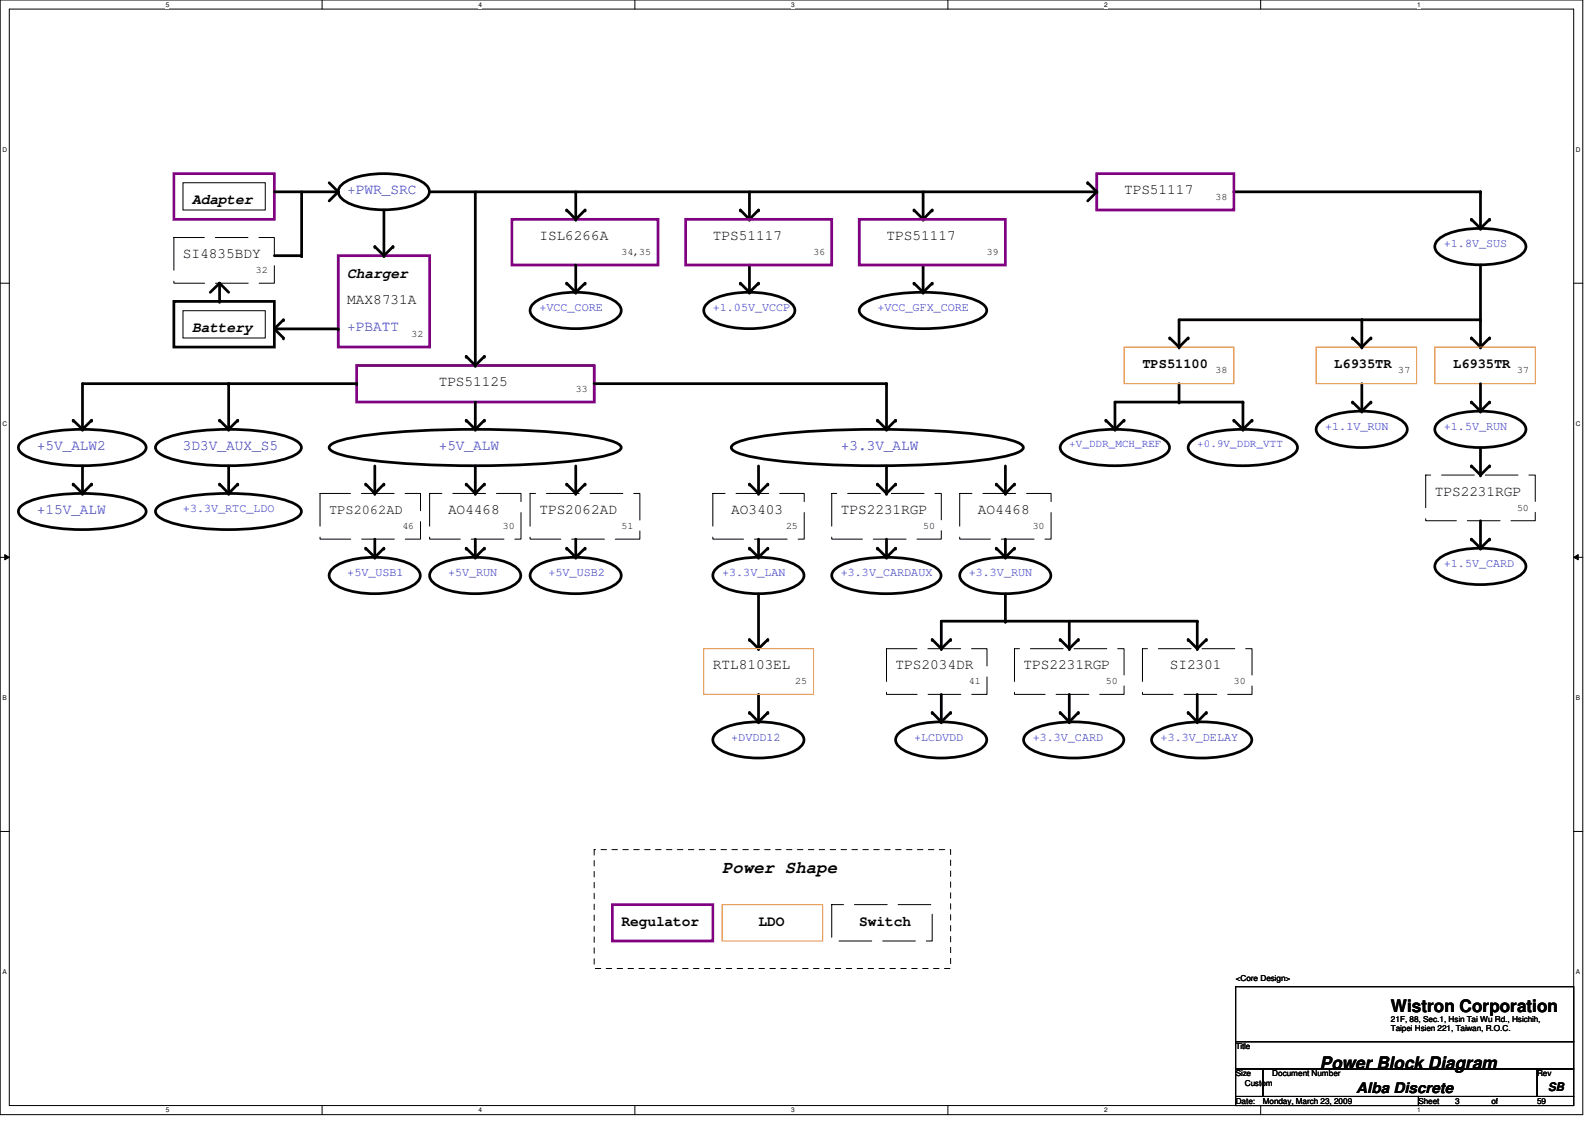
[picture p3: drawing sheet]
<svg xmlns="http://www.w3.org/2000/svg" width="297mm" height="210mm" viewBox="0 0 297 210" stroke-linecap="round" stroke-linejoin="round" font-family="sans-serif">
<path d="M0 0h294.8v207.6h-294.8zM1.7 1.7h291.4v204.2h-291.4z" fill="none" stroke="#000" stroke-width=".19"/>
<g fill="#fff">
<path d="M30.9 .2h.6v1.3h-.6z"/>
<path d="M30.9 206.1h.6v1.3h-.6z"/>
</g>
<path d="M60 0v1.7M60 205.9v1.7" fill="none" stroke="#000" stroke-width=".19"/>
<g fill="#fff">
<path d="M89.1 .2h.6v1.3h-.6z"/>
<path d="M89.1 206.1h.6v1.3h-.6z"/>
</g>
<path d="M118.2 0v1.7M118.2 205.9v1.7" fill="none" stroke="#000" stroke-width=".19"/>
<g fill="#fff">
<path d="M147.4 .2h.6v1.3h-.6z"/>
<path d="M147.4 206.1h.6v1.3h-.6z"/>
</g>
<path d="M176.5 0v1.7M176.5 205.9v1.7" fill="none" stroke="#000" stroke-width=".19"/>
<g fill="#fff">
<path d="M205.7 .2h.6v1.3h-.6z"/>
<path d="M205.7 206.1h.6v1.3h-.6z"/>
</g>
<path d="M234.8 0v1.7M234.8 205.9v1.7" fill="none" stroke="#000" stroke-width=".19"/>
<g fill="#fff">
<path d="M263.9 .2h.6v1.3h-.6z"/>
<path d="M263.9 206.1h.6v1.3h-.6z"/>
<path d="M.5 27.2h.8v1.4h-.8z"/>
<path d="M293.5 27.2h.8v1.4h-.8z"/>
<path d="M.5 78.3h.8v1.3h-.8z"/>
<path d="M293.5 78.3h.8v1.3h-.8z"/>
</g>
<path d="M0 52.7h1.7M293.1 52.7h1.7" fill="none" stroke="#000" stroke-width=".19"/>
<g fill="#fff">
<path d="M.5 129.3h.7v1.4h-.7z"/>
<path d="M293.5 129.3h.8v1.4h-.8z"/>
</g>
<path d="M0 103.8h1.7M.9 103.3l.8 .5-.8 .5zM293.1 103.8l.8-.5v1zM293.1 103.8h1.7" fill="none" stroke="#000" stroke-width=".19"/>
<path d="M.9 103.3l.8 .5-.8 .5zM293.1 103.8l.8-.5v1z" fill="#000"/>
<g fill="#fff">
<path d="M.5 180.4h.7v1.3h-.7z"/>
<path d="M293.5 180.4h.8v1.3h-.8z"/>
</g>
<path d="M34.1 34h15.3v5.1h-15.3zM34.1 57.9h15.3v5h-15.3zM0 154.9h1.7M293.1 154.9h1.7M230.1 183.8h63v10.2h-63zM230.1 194h63v5.1h-63zM230.1 199.1h5.1v5.1h-5.1zM235.2 199.1h51.1v5.1h-51.1zM286.3 199.1h6.8v5.1h-6.8zM230.1 204.2h34.1v1.7h-34.1zM264.2 204.2h28.9v1.7h-28.9z" fill="none" stroke="#000" stroke-width=".19"/>
<path d="M32.4 32.3h18.7v8.6h-18.7zM204.3 32.3h25.5v6.8h-25.5zM63 47.6h17v17h-17zM95.3 40.9h27.3v8.5h-27.3zM127.7 40.9h27.2v8.5h-27.2zM160 40.9h27.2v8.5h-27.2zM66.4 68.1h44.3v6.8h-44.3zM114 168.5h18.8v6.8h-18.8z" fill="none" stroke="#800080" stroke-width=".51"/>
<g fill="none" stroke="#000" stroke-width=".51">
<path d="M51.1 35.7h11.9M56.2 35.7v11.9h-5.1M61.3 34l1.7 1.7M63 35.7l-1.7 1.7M63.4 34.6a8.8 8.8 0 0 1 5.4-2.1 17.5 17.5 0 0 1 9.5 1.2 2.23 2.23 0 0 1 1.6 2.5 6.2 6.2 0 0 1-4.5 2.5 18 18 0 0 1-10.8-1 2.26 2.26 0 0 1-1.5-2.6zM71.5 39.1v8.5M80 35.7h124.3M88.5 35.7v32.4M105.5 39.1l1.7 1.8M107.2 35.7v5.2M109 39.1l-1.8 1.8M137.9 39.1l1.7 1.8"/>
<path d="M139.6 35.7v5.2M141.3 39.1l-1.7 1.8M170.2 39.1l1.7 1.8M171.9 35.7v5.2M173.6 39.1l-1.7 1.8M202.6 34l1.7 1.7M204.3 35.7l-1.7 1.7M229.8 35.7h45.9v6.8M32.4 56.1h18.7v8.5h-18.7zM40.9 52.7v3.4M40.9 52.7l-1.7 1.7M40.9 52.7l1.7 1.7"/>
<path d="M52.8 59.6l-1.7 1.7M69.8 45.9l1.7 1.7M73.2 45.9l-1.7 1.7M99.1 56.7a8.8 8.8 0 0 1 5.4-2.1 17.4 17.4 0 0 1 9.6 1.2 2.27 2.27 0 0 1 1.5 2.6 6.2 6.2 0 0 1-4.5 2.4 18 18 0 0 1-10.8-1 2.26 2.26 0 0 1-1.5-2.5zM105.5 52.7l1.7 1.7M107.2 49.4v5M109 52.7l-1.8 1.7M131.5 56.7a8.8 8.8 0 0 1 5.3-2.1 17.4 17.4 0 0 1 9.6 1.2 2.27 2.27 0 0 1 1.5 2.6 6.2 6.2 0 0 1-4.5 2.4 18 18 0 0 1-10.7-1 2.26 2.26 0 0 1-1.5-2.5zM137.9 52.7l1.7 1.7M139.6 49.4v5M141.3 52.7l-1.7 1.7M160.4 56.9a10.6 10.6 0 0 1 5.5-2 35.8 35.8 0 0 1 15.4 .8 4.1 4.1 0 0 1 2.4 1.7 1.41 1.41 0 0 1-.9 1.7 20.6 20.6 0 0 1-9.3 2.1 28.9 28.9 0 0 1-11.9-1.7 2.3 2.3 0 0 1-1.6-1.7l.1-.4z"/>
<path d="M170.2 52.7l1.7 1.7M171.9 49.4v5M173.6 52.7l-1.7 1.7M253.6 59.6v5M267.6 44.8a8.8 8.8 0 0 1 5.4-2.1 17.4 17.4 0 0 1 9.5 1.2 2.27 2.27 0 0 1 1.6 2.6 6.2 6.2 0 0 1-4.5 2.4 18 18 0 0 1-10.8-1 2.26 2.26 0 0 1-1.5-2.5zM274 40.9l1.7 1.6M275.7 59.6h-56.1v5M275.7 49.4v15.2M277.4 40.9l-1.7 1.6M13.6 78.3l1.8 1.7M17.1 78.3l-1.7 1.7M40.9 78.3l1.7 1.7"/>
<path d="M42.6 71.5v8.5M44.3 78.3l-1.7 1.7M51.1 61.3l1.7 1.6M51.1 61.3h11.9M66.4 71.5h-51v8.5M86.8 66.4l1.7 1.7M86.8 78.3l1.7 1.7M88.5 74.9v5.1M90.2 66.4l-1.7 1.7M90.2 78.3l-1.7 1.7M110.7 71.5h54.4v8.5M163.4 78.3l1.7 1.7"/>
<path d="M166.8 78.3l-1.7 1.7M205.9 78.3l1.7 1.7M207.6 80v-5.1h23.9v5.1M209.3 78.3l-1.7 1.7M217.8 62.9l1.8 1.7M219.6 71.5v3.4M221.3 62.9l-1.7 1.7M229.8 78.3l1.7 1.7M233.2 78.3l-1.7 1.7M245.5 78.9a8.8 8.8 0 0 1 5.4-2.1 17.4 17.4 0 0 1 9.5 1.2 2.27 2.27 0 0 1 1.6 2.5 6.2 6.2 0 0 1-4.5 2.5 18 18 0 0 1-10.8-1 2.26 2.26 0 0 1-1.5-2.6zM251.9 74.9l1.7 1.7M251.9 62.9l1.7 1.7"/>
<path d="M253.6 71.5v5.1M255.3 74.9l-1.7 1.7M255.3 62.9l-1.7 1.7M267.6 78.9a8.8 8.8 0 0 1 5.4-2.1 17.4 17.4 0 0 1 9.5 1.2 2.27 2.27 0 0 1 1.6 2.5 6.2 6.2 0 0 1-4.5 2.5 18 18 0 0 1-10.8-1 2.26 2.26 0 0 1-1.5-2.6zM274 74.9l1.7 1.7M274 62.9l1.7 1.7M275.7 71.5v5.1M277.4 74.9l-1.7 1.7M277.4 62.9l-1.7 1.7M3.8 82.4a10.7 10.7 0 0 1 5.5-2 35.9 35.9 0 0 1 15.4 .9 4.1 4.1 0 0 1 2.4 1.6 1.41 1.41 0 0 1-.8 1.8 20.6 20.6 0 0 1-9.4 2 29.1 29.1 0 0 1-11.9-1.6 2.3 2.3 0 0 1-1.6-1.7l.1-.5zM3.8 94.4a10.8 10.8 0 0 1 5.5-2 36.1 36.1 0 0 1 15.4 .8 4.1 4.1 0 0 1 2.4 1.6 1.41 1.41 0 0 1-.8 1.8 20.6 20.6 0 0 1-9.4 2 29.1 29.1 0 0 1-11.9-1.6 2.3 2.3 0 0 1-1.6-1.8l.1-.4zM13.6 90.2l1.8 1.7"/>
<path d="M15.4 86.8v5.1M17.1 90.2l-1.7 1.7M29.4 82.4a13.2 13.2 0 0 1 6.3-2 46.6 46.6 0 0 1 17.6 .9 4.7 4.7 0 0 1 2.7 1.6 1.36 1.36 0 0 1-.9 1.8 26.3 26.3 0 0 1-10.7 2 37.6 37.6 0 0 1-13.6-1.6 2.44 2.44 0 0 1-1.8-1.7l.1-.5zM29.4 94.4a13.4 13.4 0 0 1 6.3-2 46.9 46.9 0 0 1 17.6 .8 4.8 4.8 0 0 1 2.7 1.6 1.36 1.36 0 0 1-.9 1.8 26.3 26.3 0 0 1-10.7 2 37.6 37.6 0 0 1-13.6-1.6 2.44 2.44 0 0 1-1.8-1.8l.1-.4zM40.9 90.2l1.7 1.7M42.6 86.8v5.1M44.3 90.2l-1.7 1.7M61.4 83a5.6 5.6 0 0 1 2.8-1.2 122 122 0 0 1 24.3-1.8 122.5 122.5 0 0 1 24.3 1.8 5.6 5.6 0 0 1 2.8 1.2l.1 .4a2.31 2.31 0 0 1-1.9 1.2 82.4 82.4 0 0 1-17.7 2 157.2 157.2 0 0 1-30.7-1.5 9.1 9.1 0 0 1-4-1.4l-.1-.3zM68.1 90.2l1.7 1.7M69.8 86.8v5.1M71.5 90.2l-1.7 1.7M86.8 90.2l1.7 1.7"/>
<path d="M88.5 86.8v5.1M90.2 90.2l-1.7 1.7M105.5 90.2l1.7 1.7M107.2 86.8v5.1M109 90.2l-1.8 1.7M136.3 83a5.6 5.6 0 0 1 2.8-1.2 122 122 0 0 1 24.3-1.8 122.5 122.5 0 0 1 24.3 1.8 5.6 5.6 0 0 1 2.8 1.2l.1 .4a2.31 2.31 0 0 1-1.9 1.2 82.4 82.4 0 0 1-17.7 2 157.2 157.2 0 0 1-30.7-1.5 9.1 9.1 0 0 1-4-1.4l-.1-.3zM139.6 90.2l1.7 1.7M141.3 86.8v5.1M143 90.2l-1.7 1.7M163.4 90.2l1.7 1.7M165.1 86.8v5.1M166.8 90.2l-1.7 1.7"/>
<path d="M185.5 90.2l1.7 1.7M187.2 86.8v5.1M188.9 90.2l-1.7 1.7M197.9 82.4a9.8 9.8 0 0 1 5.4-2.1 24.6 24.6 0 0 1 12.9 1.2 2.09 2.09 0 0 1 1.5 2.4 6.6 6.6 0 0 1-4.5 2.3 26.4 26.4 0 0 1-13.3-.6 4.1 4.1 0 0 1-2.4-1.7l-.1-.5 .1-.6zM221.7 82.4a9.8 9.8 0 0 1 5.4-2.1 24.6 24.6 0 0 1 12.9 1.2 2.09 2.09 0 0 1 1.5 2.4 6.6 6.6 0 0 1-4.5 2.3 26.4 26.4 0 0 1-13.2-.6 4.1 4.1 0 0 1-2.4-1.7l-.1-.5 .1-.6zM274 86.8l1.7 1.7M275.7 83.4v5.1M275.7 97v5.1M277.4 86.8l-1.7 1.7M61.7 106.1a8.8 8.8 0 0 1 5.4-2.1 17.4 17.4 0 0 1 9.5 1.2 2.27 2.27 0 0 1 1.6 2.5 6.2 6.2 0 0 1-4.5 2.5 18 18 0 0 1-10.8-1 2.26 2.26 0 0 1-1.5-2.6zM68.1 102.1l1.7 1.7M69.8 100.4v3.4"/>
<path d="M71.5 102.1l-1.7 1.7M80.4 106.1a8.8 8.8 0 0 1 5.4-2.1 17.4 17.4 0 0 1 9.5 1.2 2.27 2.27 0 0 1 1.6 2.5 6.2 6.2 0 0 1-4.5 2.5 18 18 0 0 1-10.8-1 2.26 2.26 0 0 1-1.5-2.6zM86.8 102.1l1.7 1.7M88.5 100.4v3.4M90.2 102.1l-1.7 1.7M99.1 106.1a8.8 8.8 0 0 1 5.4-2.1 17.4 17.4 0 0 1 9.6 1.2 2.27 2.27 0 0 1 1.5 2.5 6.2 6.2 0 0 1-4.5 2.5 18 18 0 0 1-10.8-1 2.26 2.26 0 0 1-1.5-2.6zM105.5 102.1l1.7 1.7M107.2 100.4v3.4M109 102.1l-1.8 1.7M133.2 106.1a8.8 8.8 0 0 1 5.3-2.1 17.4 17.4 0 0 1 9.6 1.2 2.27 2.27 0 0 1 1.5 2.5 6.2 6.2 0 0 1-4.5 2.5 18 18 0 0 1-10.7-1 2.26 2.26 0 0 1-1.5-2.6zM139.6 102.1l1.7 1.7M139.6 119.1l1.7 1.7"/>
<path d="M141.3 100.4v3.4M141.3 110.6v10.2M143 102.1l-1.7 1.7M143 119.1l-1.7 1.7M155.3 106.2a9.8 9.8 0 0 1 5.5-2.1 24.6 24.6 0 0 1 12.8 1.2 2.09 2.09 0 0 1 1.5 2.4 6.6 6.6 0 0 1-4.5 2.3 26.4 26.4 0 0 1-13.2-.6 4.1 4.1 0 0 1-2.4-1.7l-.1-.5 .1-.5zM163.4 102.1l1.7 1.7M165.1 100.4v3.4M166.8 102.1l-1.7 1.7M173.6 119.1l1.7 1.7M177 119.1l-1.7 1.7M179.2 106.1a8.8 8.8 0 0 1 5.3-2.1 17.4 17.4 0 0 1 9.6 1.2 2.27 2.27 0 0 1 1.5 2.5 6.2 6.2 0 0 1-4.5 2.5 18 18 0 0 1-10.7-1 2.26 2.26 0 0 1-1.6-2.6zM185.5 102.1l1.7 1.7"/>
<path d="M187.2 100.4v3.4M187.2 110.6v5.1M188.9 102.1l-1.7 1.7M197.4 119.1l1.7 1.7M199.1 115.7v5.1M200.8 119.1l-1.7 1.7M221.3 119.1l1.7 1.7M224.7 119.1l-1.7 1.7M267.6 104.4a8.8 8.8 0 0 1 5.4-2.1 17.4 17.4 0 0 1 9.5 1.2 2.27 2.27 0 0 1 1.6 2.5 6.2 6.2 0 0 1-4.5 2.5 18 18 0 0 1-10.8-1 2.26 2.26 0 0 1-1.5-2.6zM274 100.4l1.7 1.7M277.4 100.4l-1.7 1.7M133.2 136.7a8.8 8.8 0 0 1 5.3-2.1 17.5 17.5 0 0 1 9.6 1.2 2.23 2.23 0 0 1 1.5 2.5 6.2 6.2 0 0 1-4.5 2.5 18 18 0 0 1-10.7-1 2.26 2.26 0 0 1-1.5-2.6z"/>
<path d="M139.6 132.7l1.7 1.8M141.3 129.3v5.2M143 132.7l-1.7 1.8M167.2 136.7a8.8 8.8 0 0 1 5.4-2.1 17.5 17.5 0 0 1 9.5 1.2 2.23 2.23 0 0 1 1.6 2.5 6.2 6.2 0 0 1-4.5 2.5 18 18 0 0 1-10.8-1 2.26 2.26 0 0 1-1.5-2.6zM173.6 132.7l1.7 1.8M175.3 120.8v-5.1h47.7v5.1M175.3 129.3v5.2M177 132.7l-1.7 1.8M191 136.8a8.7 8.7 0 0 1 5-2 21 21 0 0 1 11.8 1.2 2.07 2.07 0 0 1 1.4 2.3 5.9 5.9 0 0 1-4.2 2.3 22.3 22.3 0 0 1-12.1-.6 3.2 3.2 0 0 1-2.3-2.2l.1-.5zM197.4 132.7l1.7 1.8M199.1 129.3v5.2M200.8 132.7l-1.7 1.8"/>
<path d="M214.8 136.8a8.7 8.7 0 0 1 5-2 21 21 0 0 1 11.8 1.2 2.07 2.07 0 0 1 1.4 2.3 5.9 5.9 0 0 1-4.1 2.3 22.3 22.3 0 0 1-12.2-.6 3.2 3.2 0 0 1-2.2-2.2l.1-.5zM221.3 132.7l1.7 1.8M223 129.3v5.2M224.7 132.7l-1.7 1.8"/>
</g>
<g fill="#000">
<circle cx="63" cy="35.7" r=".25"/>
<circle cx="105.5" cy="39.1" r=".25"/>
<circle cx="109" cy="39.1" r=".25"/>
<circle cx="137.9" cy="39.1" r=".25"/>
<circle cx="141.3" cy="39.1" r=".25"/>
<circle cx="170.2" cy="39.1" r=".25"/>
<circle cx="173.6" cy="39.1" r=".25"/>
<circle cx="202.6" cy="34" r=".25"/>
<circle cx="204.3" cy="35.7" r=".25"/>
<circle cx="275.7" cy="35.7" r=".25"/>
<circle cx="40.9" cy="52.7" r=".25"/>
<circle cx="40.9" cy="56.1" r=".25"/>
<circle cx="52.8" cy="59.6" r=".25"/>
<circle cx="56.2" cy="47.6" r=".25"/>
<circle cx="69.8" cy="45.9" r=".25"/>
<circle cx="71.5" cy="47.6" r=".25"/>
<circle cx="73.2" cy="45.9" r=".25"/>
<circle cx="105.5" cy="52.7" r=".25"/>
<circle cx="107.2" cy="40.9" r=".25"/>
<circle cx="107.2" cy="54.4" r=".25"/>
<circle cx="109" cy="52.7" r=".25"/>
<circle cx="137.9" cy="52.7" r=".25"/>
<circle cx="139.6" cy="54.4" r=".25"/>
<circle cx="139.6" cy="40.9" r=".25"/>
<circle cx="141.3" cy="52.7" r=".25"/>
<circle cx="170.2" cy="52.7" r=".25"/>
<circle cx="171.9" cy="54.4" r=".25"/>
<circle cx="171.9" cy="40.9" r=".25"/>
<circle cx="173.6" cy="52.7" r=".25"/>
<circle cx="253.6" cy="59.6" r=".25"/>
<circle cx="274" cy="40.9" r=".25"/>
<circle cx="275.7" cy="42.5" r=".25"/>
<circle cx="275.7" cy="59.6" r=".25"/>
<circle cx="277.4" cy="40.9" r=".25"/>
<circle cx="13.6" cy="78.3" r=".25"/>
<circle cx="15.4" cy="80" r=".25"/>
<circle cx="17.1" cy="78.3" r=".25"/>
<circle cx="40.9" cy="78.3" r=".25"/>
<circle cx="42.6" cy="80" r=".25"/>
<circle cx="42.6" cy="71.5" r=".25"/>
<circle cx="44.3" cy="78.3" r=".25"/>
<circle cx="52.8" cy="62.9" r=".25"/>
<circle cx="63" cy="61.3" r=".25"/>
<circle cx="66.4" cy="71.5" r=".25"/>
<circle cx="86.8" cy="78.3" r=".25"/>
<circle cx="86.8" cy="66.4" r=".25"/>
<circle cx="88.5" cy="80" r=".25"/>
<circle cx="88.5" cy="68.1" r=".25"/>
<circle cx="90.2" cy="66.4" r=".25"/>
<circle cx="90.2" cy="78.3" r=".25"/>
<circle cx="163.4" cy="78.3" r=".25"/>
<circle cx="165.1" cy="71.5" r=".25"/>
<circle cx="165.1" cy="80" r=".25"/>
<circle cx="166.8" cy="78.3" r=".25"/>
<circle cx="205.9" cy="78.3" r=".25"/>
<circle cx="207.6" cy="80" r=".25"/>
<circle cx="209.3" cy="78.3" r=".25"/>
<circle cx="217.8" cy="62.9" r=".25"/>
<circle cx="219.6" cy="64.6" r=".25"/>
<circle cx="219.6" cy="74.9" r=".25"/>
<circle cx="221.3" cy="62.9" r=".25"/>
<circle cx="229.8" cy="78.3" r=".25"/>
<circle cx="231.5" cy="80" r=".25"/>
<circle cx="231.5" cy="74.9" r=".25"/>
<circle cx="233.2" cy="78.3" r=".25"/>
<circle cx="251.9" cy="74.9" r=".25"/>
<circle cx="251.9" cy="62.9" r=".25"/>
<circle cx="253.6" cy="76.6" r=".25"/>
<circle cx="253.6" cy="64.6" r=".25"/>
<circle cx="255.3" cy="74.9" r=".25"/>
<circle cx="255.3" cy="62.9" r=".25"/>
<circle cx="274" cy="74.9" r=".25"/>
<circle cx="274" cy="62.9" r=".25"/>
<circle cx="275.7" cy="76.6" r=".25"/>
<circle cx="275.7" cy="64.6" r=".25"/>
<circle cx="277.4" cy="74.9" r=".25"/>
<circle cx="277.4" cy="62.9" r=".25"/>
<circle cx="13.6" cy="90.2" r=".25"/>
<circle cx="15.4" cy="91.9" r=".25"/>
<circle cx="17.1" cy="90.2" r=".25"/>
<circle cx="40.9" cy="90.2" r=".25"/>
<circle cx="42.6" cy="91.9" r=".25"/>
<circle cx="44.3" cy="90.2" r=".25"/>
<circle cx="68.1" cy="90.2" r=".25"/>
<circle cx="69.8" cy="91.9" r=".25"/>
<circle cx="71.5" cy="90.2" r=".25"/>
<circle cx="86.8" cy="90.2" r=".25"/>
<circle cx="88.5" cy="91.9" r=".25"/>
<circle cx="90.2" cy="90.2" r=".25"/>
<circle cx="105.5" cy="90.2" r=".25"/>
<circle cx="107.2" cy="91.9" r=".25"/>
<circle cx="109" cy="90.2" r=".25"/>
<circle cx="139.6" cy="90.2" r=".25"/>
<circle cx="141.3" cy="91.9" r=".25"/>
<circle cx="143" cy="90.2" r=".25"/>
<circle cx="163.4" cy="90.2" r=".25"/>
<circle cx="165.1" cy="91.9" r=".25"/>
<circle cx="166.8" cy="90.2" r=".25"/>
<circle cx="185.5" cy="90.2" r=".25"/>
<circle cx="187.2" cy="91.9" r=".25"/>
<circle cx="188.9" cy="90.2" r=".25"/>
<circle cx="274" cy="86.8" r=".25"/>
<circle cx="275.7" cy="88.5" r=".25"/>
<circle cx="277.4" cy="86.8" r=".25"/>
<circle cx="68.1" cy="102.1" r=".25"/>
<circle cx="69.8" cy="103.8" r=".25"/>
<circle cx="71.5" cy="102.1" r=".25"/>
<circle cx="86.8" cy="102.1" r=".25"/>
<circle cx="88.5" cy="103.8" r=".25"/>
<circle cx="90.2" cy="102.1" r=".25"/>
<circle cx="105.5" cy="102.1" r=".25"/>
<circle cx="107.2" cy="103.8" r=".25"/>
<circle cx="109" cy="102.1" r=".25"/>
<circle cx="139.6" cy="102.1" r=".25"/>
<circle cx="139.6" cy="119.1" r=".25"/>
<circle cx="141.3" cy="103.8" r=".25"/>
<circle cx="143" cy="102.1" r=".25"/>
<circle cx="143" cy="119.1" r=".25"/>
<circle cx="163.4" cy="102.1" r=".25"/>
<circle cx="165.1" cy="103.8" r=".25"/>
<circle cx="166.8" cy="102.1" r=".25"/>
<circle cx="173.6" cy="119.1" r=".25"/>
<circle cx="177" cy="119.1" r=".25"/>
<circle cx="185.5" cy="102.1" r=".25"/>
<circle cx="187.2" cy="103.8" r=".25"/>
<circle cx="187.2" cy="115.7" r=".25"/>
<circle cx="188.9" cy="102.1" r=".25"/>
<circle cx="197.4" cy="119.1" r=".25"/>
<circle cx="200.8" cy="119.1" r=".25"/>
<circle cx="221.3" cy="119.1" r=".25"/>
<circle cx="223" cy="115.7" r=".25"/>
<circle cx="224.7" cy="119.1" r=".25"/>
<circle cx="274" cy="100.4" r=".25"/>
<circle cx="275.7" cy="102.1" r=".25"/>
<circle cx="277.4" cy="100.4" r=".25"/>
<circle cx="139.6" cy="132.7" r=".25"/>
<circle cx="141.3" cy="120.8" r=".25"/>
<circle cx="141.3" cy="134.5" r=".25"/>
<circle cx="143" cy="132.7" r=".25"/>
<circle cx="173.6" cy="132.7" r=".25"/>
<circle cx="175.3" cy="120.8" r=".25"/>
<circle cx="175.3" cy="134.5" r=".25"/>
<circle cx="177" cy="132.7" r=".25"/>
<circle cx="197.4" cy="132.7" r=".25"/>
<circle cx="199.1" cy="134.5" r=".25"/>
<circle cx="199.1" cy="120.8" r=".25"/>
<circle cx="200.8" cy="132.7" r=".25"/>
<circle cx="221.3" cy="132.7" r=".25"/>
<circle cx="223" cy="134.5" r=".25"/>
<circle cx="223" cy="120.8" r=".25"/>
<circle cx="224.7" cy="132.7" r=".25"/>
</g>
<path d="M209.3 64.6h20.5v6.9h-20.5zM245.1 64.6h18.7v6.9h-18.7zM267.2 64.6h18.7v6.9h-18.7zM131.1 120.8h20.4v8.5h-20.4zM134.5 168.5h18.7v6.8h-18.7z" fill="none" stroke="#ff8000" stroke-width=".19"/>
<path d="M32.4 44.2h18.7v8.5h-18.7zM59.6 91.9h18.7v8.5h-18.7zM80 91.9h17v8.5h-17zM98.7 91.9h20.5v8.5h-20.5zM132.8 91.9h17v8.5h-17zM154.9 91.9h20.4v8.5h-20.4zM178.7 91.9h17v8.5h-17zM265.5 88.5h20.4v8.5h-20.4zM165.1 120.8h18.7v8.5h-18.7zM188.9 120.8h20.4v8.5h-20.4zM212.8 120.8h20.4v8.5h-20.4zM154.9 168.5h18.7v6.8h-18.7z" fill="none" stroke="#000" stroke-width=".19" stroke-dasharray="6.1 2"/>
<path d="M110.7 158.2h66.3v22.2h-66.3z" fill="none" stroke="#000" stroke-width=".19" stroke-dasharray="1 1 1 1 1 1 1 1"/>
<g font-size="3.2">
<text x="134.5" y="162.7">Power Shape</text>
<text x="259" y="188.5">Wistron Corporation</text>
<text x="245.8" y="199">Power Block Diagram</text>
</g>
<g font-size="2.7">
<text x="35.8" y="38.1">Adapter</text>
<text x="209.3" y="36.2">TPS51117</text>
<text x="100.5" y="44.7">ISL6266A</text>
<text x="132.8" y="44.7">TPS51117</text>
<text x="165.1" y="44.7">TPS51117</text>
<text x="34.1" y="48.1">SI4835BDY</text>
<text x="64.7" y="51.7">Charger</text>
<text x="64.7" y="56.6">MAX8731A</text>
<text x="35.8" y="61.9">Battery</text>
<text x="81.7" y="71.9">TPS51125</text>
<text x="83.4" y="95.8">AO4468</text>
<text x="100.5" y="95.8">TPS2062AD</text>
<text x="136.2" y="95.8">AO3403</text>
<text x="156.6" y="95.8">TPS2231RGP</text>
<text x="182.1" y="95.8">AO4468</text>
<text x="267.2" y="92.3">TPS2231RGP</text>
<text x="132.8" y="124.7">RTL8103EL</text>
<text x="166.8" y="124.7">TPS2034DR</text>
<text x="190.6" y="124.7">TPS2231RGP</text>
<text x="217.8" y="124.7">SI2301</text>
<text x="115.7" y="172.5">Regulator</text>
<text x="141.3" y="172.5">LDO</text>
<text x="160" y="172.5">Switch</text>
<text x="252.6" y="203.6">Alba Discrete</text>
</g>
<g font-size="2.7" fill="#00f">
<text x="64.7" y="36.2">+PWR_SRC</text>
<text x="64.7" y="61.7">+PBATT</text>
<text x="6.9" y="83.8">+5V_ALW2</text>
<text x="34.1" y="83.8">3D3V_AUX_S5</text>
<text x="81.7" y="83.8">+5V_ALW</text>
<text x="156.6" y="83.8">+3.3V_ALW</text>
<text x="6.9" y="95.8">+15V_ALW</text>
</g>
<g font-size="2.5">
<text x="212.8" y="68.5">TPS51100</text>
<text x="248.5" y="68.5">L6935TR</text>
<text x="270.6" y="68.5">L6935TR</text>
<text x="61.3" y="95.7">TPS2062AD</text>
</g>
<g font-size="2.2" fill="#00f">
<text x="268.9" y="46.1">+1.8V_SUS</text>
<text x="100.5" y="58">+VCC_CORE</text>
<text x="132.8" y="58">+1.05V_VCCP</text>
<text x="163.4" y="58">+VCC_GFX_CORE</text>
<text x="246.8" y="80.1">+1.1V_RUN</text>
<text x="268.9" y="80.1">+1.5V_RUN</text>
<text x="34.1" y="95.4">+3.3V_RTC_LDO</text>
<text x="64.7" y="107.3">+5V_USB1</text>
<text x="83.4" y="107.3">+5V_RUN</text>
<text x="102.1" y="107.3">+5V_USB2</text>
<text x="134.5" y="107.3">+3.3V_LAN</text>
<text x="156.6" y="107.3">+3.3V_CARDAUX</text>
<text x="180.4" y="107.3">+3.3V_RUN</text>
<text x="268.9" y="105.6">+1.5V_CARD</text>
<text x="136.2" y="138">+DVDD12</text>
<text x="170.2" y="138">+LCDVDD</text>
<text x="192.3" y="138">+3.3V_CARD</text>
<text x="216.2" y="138">+3.3V_DELAY</text>
</g>
<text font-size="2.2" x="288.3" y="203.1">SB</text>
<g font-size="2" fill="#00f">
<text x="199.1" y="83.2">+V_DDR_MCH_REF</text>
<text x="223" y="83.2">+0.9V_DDR_VTT</text>
</g>
<g font-size="1.9">
<text x="226.4" y="37.2">38</text>
<text x="115.7" y="47.4">34,35</text>
<text x="151.5" y="47.4">36</text>
<text x="183.8" y="47.4">39</text>
<text x="47.7" y="50.8">32</text>
<text x="76.6" y="62.7">32</text>
<text x="226.4" y="69.6">38</text>
<text x="260.4" y="69.6">37</text>
<text x="282.5" y="69.6">37</text>
<text x="107.2" y="72.9">33</text>
<text x="282.5" y="95.1">50</text>
<text x="74.9" y="98.5">46</text>
<text x="93.6" y="98.5">30</text>
<text x="115.7" y="98.5">51</text>
<text x="146.4" y="98.5">25</text>
<text x="171.9" y="98.5">50</text>
<text x="192.3" y="98.5">30</text>
<text x="148.1" y="127.4">25</text>
<text x="180.4" y="127.4">41</text>
<text x="205.9" y="127.4">50</text>
<text x="229.8" y="127.4">30</text>
</g>
<g font-size="1.5">
<text x="230.1" y="182.6">&lt;Core Design&gt;</text>
<text x="259" y="190.3">21F, 88, Sec.1, Hsin Tai Wu Rd., Hsichih,</text>
<text x="230.1" y="195.4">Title</text>
<text x="259" y="192.1">Taipei Hsien 221, Taiwan, R.O.C.</text>
<text x="230.1" y="200.5">Size</text>
<text x="231.8" y="202.2">Custom</text>
<text x="236.9" y="200.5">Document Number</text>
<text x="286.3" y="200.5">Rev</text>
<text x="230.1" y="205.6">Date:</text>
<text x="235.2" y="205.6">Monday, March 23, 2009</text>
<text x="264.2" y="205.6">Sheet</text>
<text x="271" y="205.6">3</text>
<text x="277.7" y="205.6">of</text>
<text x="286.3" y="205.6">59</text>
</g>
<g font-size="1.2">
<text x="30.9" y="1.3">5</text>
<text x="89.1" y="1.3">4</text>
<text x="147.4" y="1.3">3</text>
<text x="205.7" y="1.3">2</text>
<text x="263.9" y="1.3">1</text>
<text x=".5" y="28.3">D</text>
<text x="293.5" y="28.3">D</text>
<text x=".5" y="79.4">C</text>
<text x="293.5" y="79.4">C</text>
<text x=".5" y="130.4">B</text>
<text x="293.5" y="130.4">B</text>
<text x=".5" y="181.5">A</text>
<text x="293.5" y="181.5">A</text>
<text x="30.9" y="207.2">5</text>
<text x="89.1" y="207.2">4</text>
<text x="147.4" y="207.2">3</text>
<text x="205.7" y="207.2">2</text>
<text x="263.9" y="207.2">1</text>
</g>
</svg>
